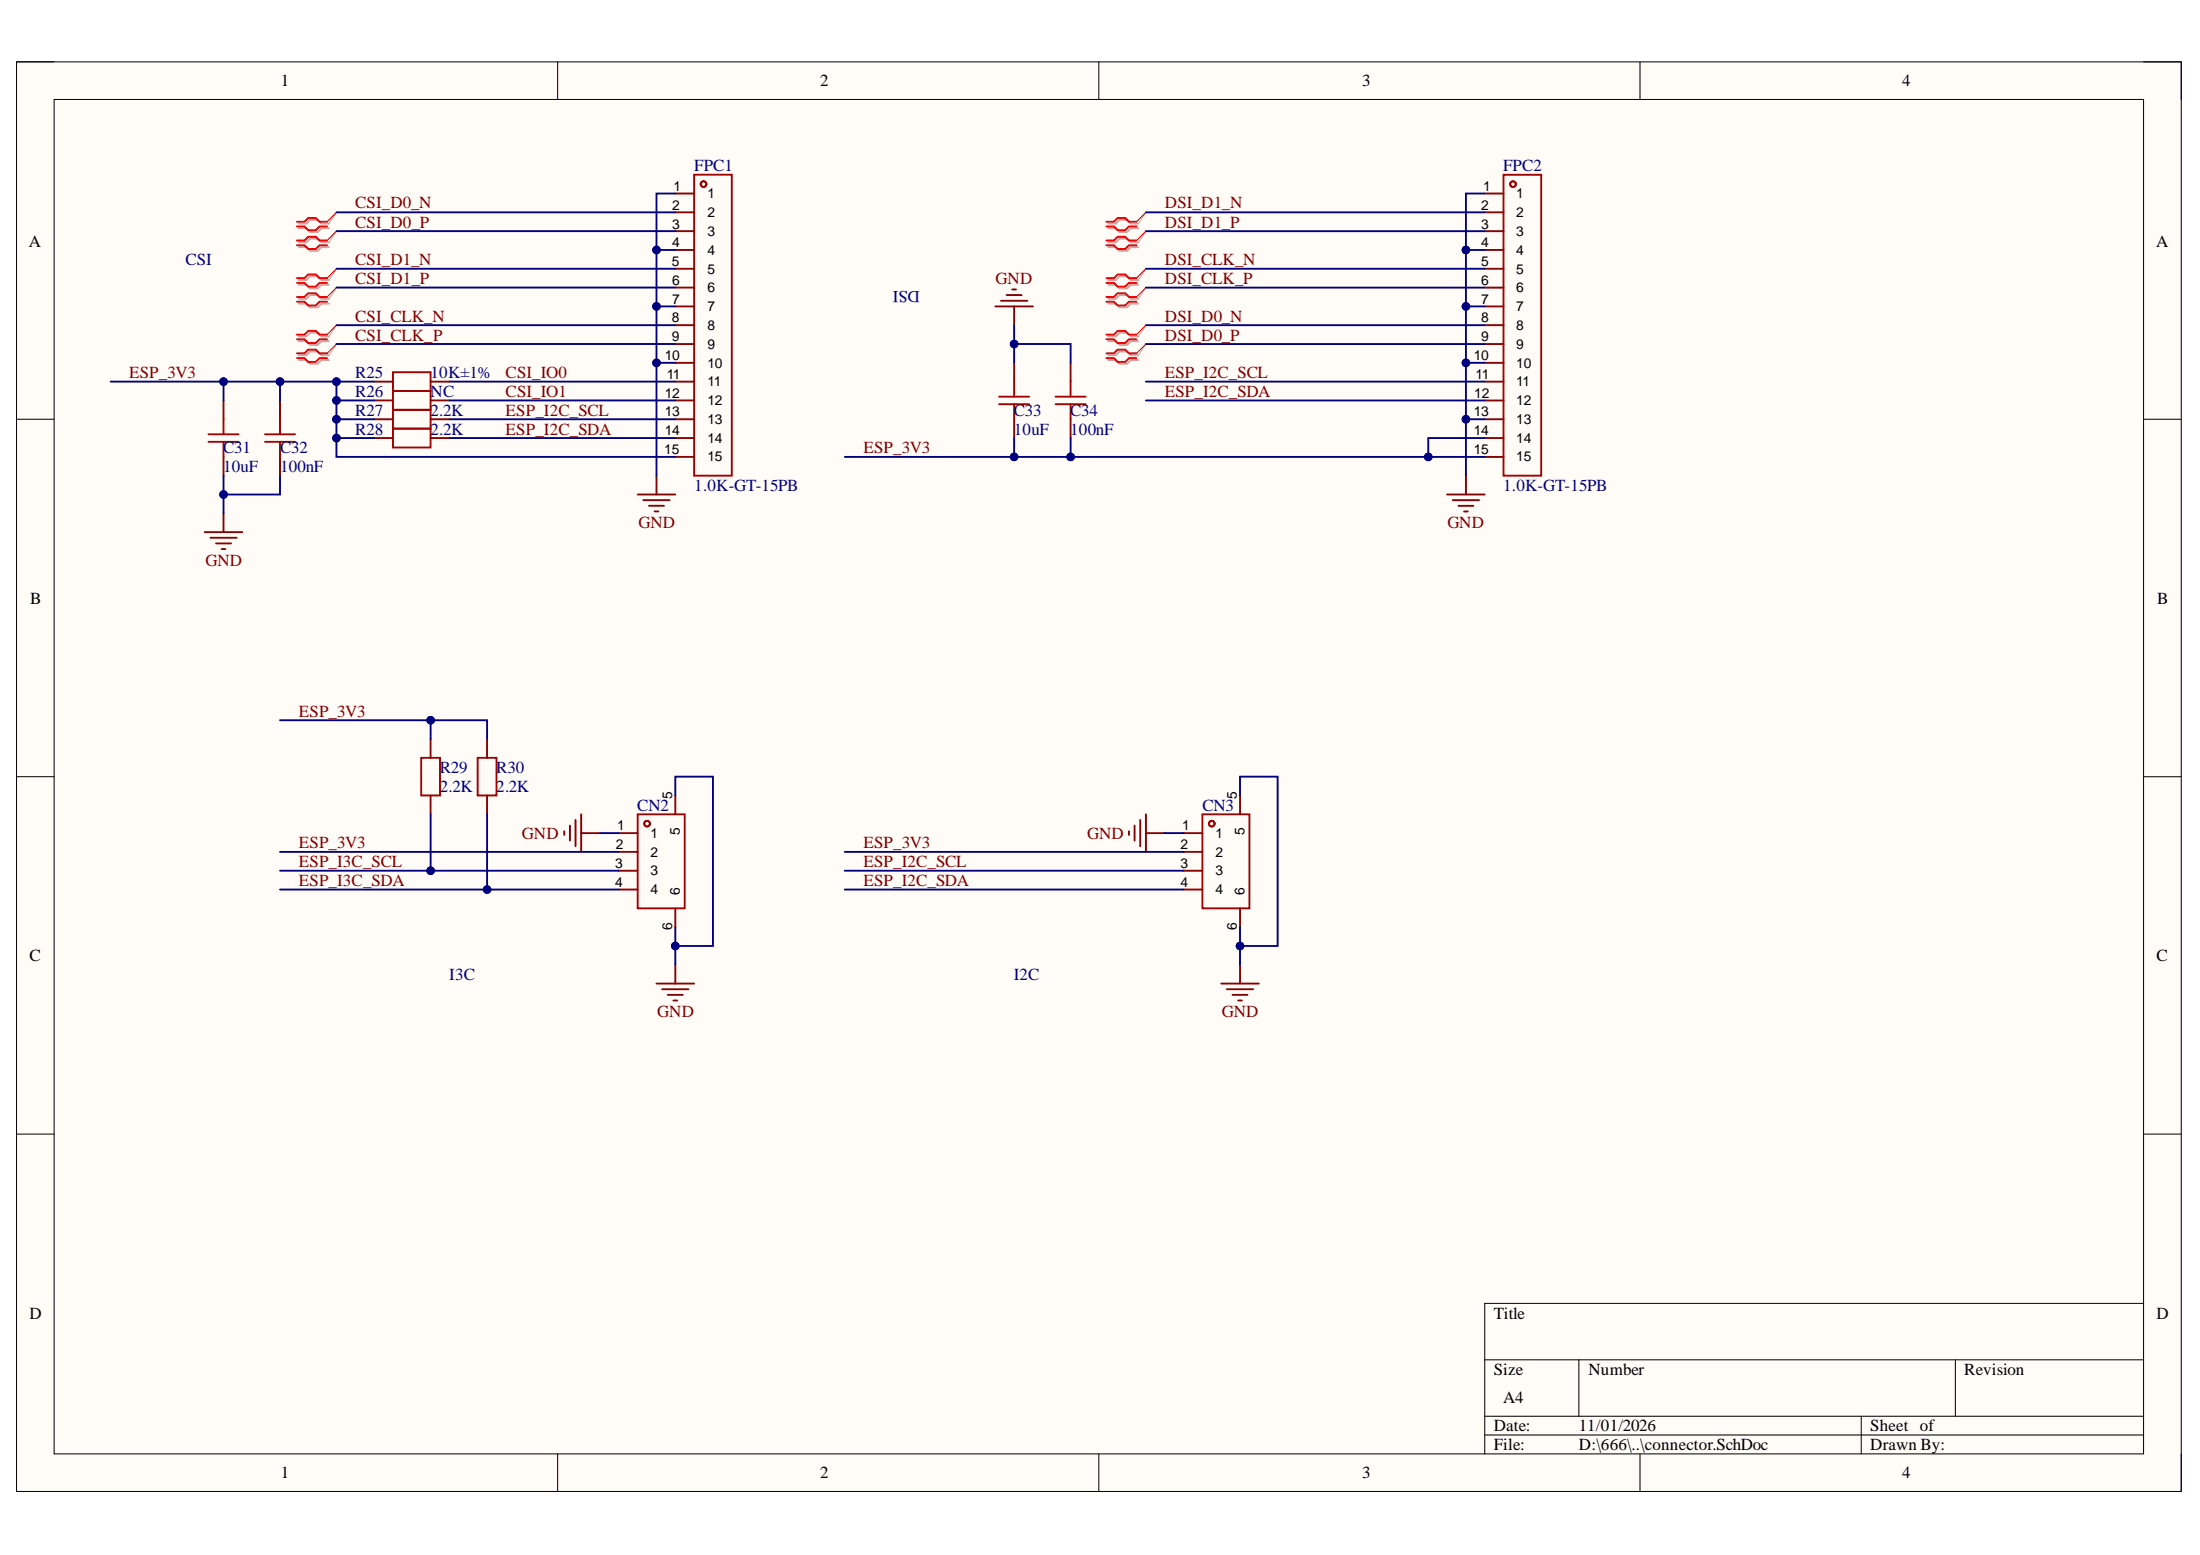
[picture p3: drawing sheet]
<svg xmlns="http://www.w3.org/2000/svg" width="297mm" height="210mm" viewBox="0 0 297 210" stroke-linecap="round" stroke-linejoin="round" font-family="sans-serif">
<path d="M2.2 8.4h292.3v192.9h-292.3z" fill-rule="evenodd" fill="#fffcf8"/>
<path d="M2.2 8.4h292.3v192.9h-292.3z" fill="none" stroke="#000" stroke-width=".14"/>
<path d="M7.3 13.4h282.1v182.9h-282.1z" fill-rule="evenodd" fill="#fffcf8"/>
<g fill="none" stroke="#000" stroke-width=".14">
<path d="M2.2 8.3h5.1M7.3 13.4h282.1v182.9h-282.1zM75.3 8.3v5.1M148.4 8.3v5.1M221.4 8.4v5M289.4 8.4h5.1v5M2.2 56.6h5.1M289.4 56.6h5.1M2.2 104.8h5.1M289.4 104.8h5.1M2.2 153.1h5.1M289.4 153.1h5.1"/>
<path d="M289.4 175.9h-88.9v20.4M75.3 196.3v5M148.4 196.3v5M200.5 183.6h88.9M200.5 191.2h88.9M200.5 193.7h88.9M213.2 183.6v7.6M221.4 196.3v5M251.3 191.2v5.1M264 183.6v7.6M294.5 196.3v5"/>
</g>
<g fill="none" stroke="#a00000" stroke-width=".25">
<path d="M93.7 23.6h5.1v40.6h-5.1zM203 23.6h5.1v40.6h-5.1zM28.1 59.6h4.1M28.1 58.6h4.1M30.2 56.6v2M30.2 59.6v2.1M35.8 59.6h4M35.8 58.6h4M37.8 56.6v2M37.8 59.6v2.1M53.1 50.2h5v2.6h-5zM53.1 52.8h5v2.5h-5z"/>
<path d="M53.1 55.3h5v2.6h-5zM53.1 57.9h5v2.5h-5zM134.9 54.6h4.1M134.9 53.5h4.1M136.9 51.5v2M136.9 54.6v2M142.5 54.6h4.1M142.5 53.5h4.1M144.6 51.5v2M144.6 54.6v2M56.9 102.3h2.5v5.1h-2.5zM64.5 102.3h2.5v5.1h-2.5z"/>
<path d="M86.1 109.9h6.3v12.7h-6.3z"/>
<circle cx="95" cy="24.9" r=".38"/>
<circle cx="204.3" cy="24.9" r=".38"/>
<circle cx="87.4" cy="111.2" r=".38"/>
</g>
<g fill="none" stroke="#800" stroke-width=".25">
<path d="M91.2 26.1h2.5M91.2 28.7h2.5M91.2 31.2h2.5M91.2 33.7h2.5M91.2 36.3h2.5M91.2 38.8h2.5M200.5 26.1h2.5M200.5 28.7h2.5M200.5 33.7h2.5M200.5 36.3h2.5M200.5 38.8h2.5M200.5 31.2h2.5"/>
<path d="M30.2 54.1v2.5M37.8 54.1v2.5M50.5 51.5h2.6M50.5 54.1h2.6M50.5 56.6h2.6M50.5 59.1h2.6M58.1 51.5h2.6M58.1 54.1h2.6M58.1 56.6h2.6M58.1 59.1h2.6M91.2 41.4h2.5M91.2 43.9h2.5"/>
<path d="M91.2 46.4h2.5M91.2 49h2.5M91.2 51.5h2.5M91.2 54.1h2.5M91.2 56.6h2.5M91.2 59.1h2.5M136.9 49v2.5M136.9 56.6v2.5M144.6 49v2.5M144.6 56.6v2.5M200.5 41.4h2.5M200.5 43.9h2.5"/>
<path d="M200.5 46.4h2.5M200.5 49h2.5M200.5 51.5h2.5M200.5 56.6h2.5M200.5 59.1h2.5M200.5 54.1h2.5M30.2 61.7v2.5M37.8 61.7v2.5M91.2 61.7h2.5M200.5 61.7h2.5M58.1 99.8v2.5M65.8 99.8v2.5"/>
<path d="M58.1 107.4v2.5M65.8 107.4v2.5M83.6 112.5h2.5M83.6 115h2.5M83.6 117.5h2.5M91.2 107.4v2.5M83.6 120.1h2.5M91.2 122.6v2.6"/>
</g>
<g fill="none" stroke="#800000" stroke-width=".25">
<path d="M135.9 39.8h2M136.7 39.1h.5M134.4 41.4h5.1M135.1 40.6h3.6M136.9 41.4v2.5M27.6 71.8h5.1M28.4 72.6h3.6M29.2 73.4h2M29.9 74.1h.5M30.2 69.3v2.5M86.1 66.8h5.1M86.9 67.5h3.5"/>
<path d="M87.6 68.3h2.1M88.4 69h.5M88.6 64.2v2.6M195.4 66.7h5.1M196.2 67.5h3.5M196.9 68.3h2M197.7 69h.5M197.9 64.2v2.5M76.2 112.2v.5M76.9 111.4v2.1M77.7 110.7v3.5M78.5 109.9v5.1"/>
<path d="M78.5 112.5h2.5M88.6 132.8h5.1M89.4 133.5h3.6M90.2 134.3h2M90.9 135.1h.5M91.2 130.2v2.6"/>
</g>
<g fill="none" stroke="#d0a19e" stroke-width=".25">
<path d="M40.3 30.8h1.1l.5 .5h1l.5-.5h1M40.3 30.2h1.1l.5-.5h1l.5 .5h1M40.3 33.4h1.1l.5 .5h1l.5-.5h1M40.3 32.7h1.1l.5-.5h1l.5 .5h1M40.3 38.4h1.1l.5 .5h1l.5-.5h1M40.3 37.8h1.1l.5-.5h1l.5 .5h1M149.6 30.8h1l.6 .5h1l.5-.5h1M149.6 30.2h1l.6-.5h1l.5 .5h1M149.6 33.4h1l.6 .5h1l.5-.5h1M149.6 32.7h1l.6-.5h1l.5 .5h1M149.6 38.4h1l.6 .5h1l.5-.5h1M149.6 37.8h1l.6-.5h1l.5 .5h1"/>
<path d="M40.3 41h1.1l.5 .5h1l.5-.5h1M40.3 40.3h1.1l.5-.5h1l.5 .5h1M40.3 46.1h1.1l.5 .5h1l.5-.5h1M40.3 45.4h1.1l.5-.5h1l.5 .5h1M40.3 48.6h1.1l.5 .5h1l.5-.5h1M40.3 48h1.1l.5-.5h1l.5 .5h1M149.6 41h1l.6 .5h1l.5-.5h1M149.6 40.3h1l.6-.5h1l.5 .5h1M149.6 46.1h1l.6 .5h1l.5-.5h1M149.6 45.4h1l.6-.5h1l.5 .5h1M149.6 48.6h1l.6 .5h1l.5-.5h1M149.6 48h1l.6-.5h1l.5 .5h1"/>
</g>
<path d="M45.4 28.7l-1 1.5M45.4 31.2l-1 1.5M45.4 36.3l-1 1.5M45.4 38.8l-1 1.5M154.7 28.7l-1 1.5M154.7 31.2l-1 1.5M154.7 36.3l-1 1.5M154.7 38.8l-1 1.5M45.4 43.9l-1 1.5M45.4 46.4l-1 1.6M154.7 43.9l-1 1.5M154.7 46.4l-1 1.6" fill="none" stroke="#d0a19e" stroke-width=".14"/>
<g fill="none" stroke="#f00" stroke-width=".25">
<path d="M40.1 30.6h1l.5 .5h1l.5-.5h1.1M40.1 29.9h1l.5-.5h1l.5 .5h1.1M40.1 33.1h1l.5 .5h1l.5-.5h1.1M40.1 32.5h1l.5-.5h1l.5 .5h1.1M40.1 38.2h1l.5 .5h1l.5-.5h1.1M40.1 37.6h1l.5-.6h1l.5 .6h1.1M149.4 30.6h1l.5 .5h1l.5-.5h1M149.4 29.9h1l.5-.5h1l.5 .5h1M149.4 33.1h1l.5 .5h1l.5-.5h1M149.4 32.5h1l.5-.5h1l.5 .5h1M149.4 38.2h1l.5 .5h1l.5-.5h1M149.4 37.6h1l.5-.6h1l.5 .6h1"/>
<path d="M40.1 40.7h1l.5 .5h1l.5-.5h1.1M40.1 40.1h1l.5-.5h1l.5 .5h1.1M40.1 45.8h1l.5 .5h1l.5-.5h1.1M40.1 45.2h1l.5-.5h1l.5 .5h1.1M40.1 48.3h1l.5 .6h1l.5-.6h1.1M40.1 47.7h1l.5-.5h1l.5 .5h1.1M149.4 40.7h1l.5 .5h1l.5-.5h1M149.4 40.1h1l.5-.5h1l.5 .5h1M149.4 45.8h1l.5 .5h1l.5-.5h1M149.4 45.2h1l.5-.5h1l.5 .5h1M149.4 48.3h1l.5 .6h1l.5-.6h1M149.4 47.7h1l.5-.5h1l.5 .5h1"/>
</g>
<path d="M45.4 28.7l-1.2 1.2M45.4 31.2l-1.2 1.3M45.4 36.3l-1.2 1.3M45.4 38.8l-1.2 1.3M154.7 28.7l-1.3 1.2M154.7 31.2l-1.3 1.3M154.7 36.3l-1.3 1.3M154.7 38.8l-1.3 1.3M45.4 43.9l-1.2 1.3M45.4 46.4l-1.2 1.3M154.7 43.9l-1.3 1.3M154.7 46.4l-1.3 1.3" fill="none" stroke="#f00" stroke-width=".14"/>
<path d="M91.2 26.1h-2.6v38.1" fill="none" stroke="#000080" stroke-width=".25"/>
<circle cx="88.6" cy="33.7" r=".51" fill="#000080"/>
<circle cx="88.6" cy="33.7" r=".51" fill="none" stroke="#000080" stroke-width=".14"/>
<circle cx="88.6" cy="41.4" r=".51" fill="#000080"/>
<circle cx="88.6" cy="41.4" r=".51" fill="none" stroke="#000080" stroke-width=".14"/>
<circle cx="88.6" cy="49" r=".51" fill="#000080"/>
<circle cx="88.6" cy="49" r=".51" fill="none" stroke="#000080" stroke-width=".14"/>
<path d="M88.6 33.7h2.6" fill="none" stroke="#000080" stroke-width=".25"/>
<circle cx="88.6" cy="33.7" r=".51" fill="#000080"/>
<circle cx="88.6" cy="33.7" r=".51" fill="none" stroke="#000080" stroke-width=".14"/>
<path d="M88.6 41.4h2.6" fill="none" stroke="#000080" stroke-width=".25"/>
<circle cx="88.6" cy="41.4" r=".51" fill="#000080"/>
<circle cx="88.6" cy="41.4" r=".51" fill="none" stroke="#000080" stroke-width=".14"/>
<path d="M88.6 49h2.6" fill="none" stroke="#000080" stroke-width=".25"/>
<circle cx="88.6" cy="49" r=".51" fill="#000080"/>
<circle cx="88.6" cy="49" r=".51" fill="none" stroke="#000080" stroke-width=".14"/>
<path d="M45.4 51.5h5.1" fill="none" stroke="#000080" stroke-width=".25"/>
<circle cx="45.4" cy="51.5" r=".51" fill="#000080"/>
<circle cx="45.4" cy="51.5" r=".51" fill="none" stroke="#000080" stroke-width=".14"/>
<path d="M45.4 54.1h5.1" fill="none" stroke="#000080" stroke-width=".25"/>
<circle cx="45.4" cy="54.1" r=".51" fill="#000080"/>
<circle cx="45.4" cy="54.1" r=".51" fill="none" stroke="#000080" stroke-width=".14"/>
<path d="M45.4 56.6h5.1" fill="none" stroke="#000080" stroke-width=".25"/>
<circle cx="45.4" cy="56.6" r=".51" fill="#000080"/>
<circle cx="45.4" cy="56.6" r=".51" fill="none" stroke="#000080" stroke-width=".14"/>
<path d="M45.4 59.1v2.6h45.8" fill="none" stroke="#000080" stroke-width=".25"/>
<circle cx="45.4" cy="59.1" r=".51" fill="#000080"/>
<circle cx="45.4" cy="59.1" r=".51" fill="none" stroke="#000080" stroke-width=".14"/>
<path d="M30.2 51.5v2.6M60.7 59.1h30.5M60.7 56.6h30.5M60.7 54.1h30.5M60.7 51.5h30.5" fill="none" stroke="#000080" stroke-width=".25"/>
<circle cx="30.2" cy="51.5" r=".51" fill="#000080"/>
<circle cx="30.2" cy="51.5" r=".51" fill="none" stroke="#000080" stroke-width=".14"/>
<path d="M37.8 51.5v2.6" fill="none" stroke="#000080" stroke-width=".25"/>
<circle cx="37.8" cy="51.5" r=".51" fill="#000080"/>
<circle cx="37.8" cy="51.5" r=".51" fill="none" stroke="#000080" stroke-width=".14"/>
<path d="M30.2 64.2v5.1" fill="none" stroke="#000080" stroke-width=".25"/>
<circle cx="30.2" cy="66.8" r=".51" fill="#000080"/>
<circle cx="30.2" cy="66.8" r=".51" fill="none" stroke="#000080" stroke-width=".14"/>
<path d="M37.8 64.2v2.6h-7.6" fill="none" stroke="#000080" stroke-width=".25"/>
<circle cx="30.2" cy="66.8" r=".51" fill="#000080"/>
<circle cx="30.2" cy="66.8" r=".51" fill="none" stroke="#000080" stroke-width=".14"/>
<path d="M14.9 51.5h30.5v7.6h5.1" fill="none" stroke="#000080" stroke-width=".25"/>
<circle cx="45.4" cy="59.1" r=".51" fill="#000080"/>
<circle cx="45.4" cy="59.1" r=".51" fill="none" stroke="#000080" stroke-width=".14"/>
<circle cx="45.4" cy="56.6" r=".51" fill="#000080"/>
<circle cx="45.4" cy="56.6" r=".51" fill="none" stroke="#000080" stroke-width=".14"/>
<circle cx="45.4" cy="54.1" r=".51" fill="#000080"/>
<circle cx="45.4" cy="54.1" r=".51" fill="none" stroke="#000080" stroke-width=".14"/>
<circle cx="45.4" cy="51.5" r=".51" fill="#000080"/>
<circle cx="45.4" cy="51.5" r=".51" fill="none" stroke="#000080" stroke-width=".14"/>
<circle cx="37.8" cy="51.5" r=".51" fill="#000080"/>
<circle cx="37.8" cy="51.5" r=".51" fill="none" stroke="#000080" stroke-width=".14"/>
<circle cx="30.2" cy="51.5" r=".51" fill="#000080"/>
<circle cx="30.2" cy="51.5" r=".51" fill="none" stroke="#000080" stroke-width=".14"/>
<path d="M45.4 38.8h45.8M45.4 36.3h45.8M45.4 31.2h45.8M45.4 28.7h45.8M200.5 26.1h-2.6v38.1M45.4 46.4h45.8M45.4 43.9h45.8" fill="none" stroke="#000080" stroke-width=".25"/>
<circle cx="197.9" cy="33.7" r=".51" fill="#000080"/>
<circle cx="197.9" cy="33.7" r=".51" fill="none" stroke="#000080" stroke-width=".14"/>
<circle cx="197.9" cy="41.4" r=".51" fill="#000080"/>
<circle cx="197.9" cy="41.4" r=".51" fill="none" stroke="#000080" stroke-width=".14"/>
<circle cx="197.9" cy="49" r=".51" fill="#000080"/>
<circle cx="197.9" cy="49" r=".51" fill="none" stroke="#000080" stroke-width=".14"/>
<circle cx="197.9" cy="56.6" r=".51" fill="#000080"/>
<circle cx="197.9" cy="56.6" r=".51" fill="none" stroke="#000080" stroke-width=".14"/>
<path d="M197.9 33.7h2.6" fill="none" stroke="#000080" stroke-width=".25"/>
<circle cx="197.9" cy="33.7" r=".51" fill="#000080"/>
<circle cx="197.9" cy="33.7" r=".51" fill="none" stroke="#000080" stroke-width=".14"/>
<path d="M197.9 41.4h2.6" fill="none" stroke="#000080" stroke-width=".25"/>
<circle cx="197.9" cy="41.4" r=".51" fill="#000080"/>
<circle cx="197.9" cy="41.4" r=".51" fill="none" stroke="#000080" stroke-width=".14"/>
<path d="M197.9 49h2.6" fill="none" stroke="#000080" stroke-width=".25"/>
<circle cx="197.9" cy="49" r=".51" fill="#000080"/>
<circle cx="197.9" cy="49" r=".51" fill="none" stroke="#000080" stroke-width=".14"/>
<path d="M154.7 38.8h45.8M154.7 36.3h45.8M154.7 31.2h45.8M154.7 28.7h45.8M154.7 46.4h45.8M154.7 43.9h45.8M197.9 56.6h2.6" fill="none" stroke="#000080" stroke-width=".25"/>
<circle cx="197.9" cy="56.6" r=".51" fill="#000080"/>
<circle cx="197.9" cy="56.6" r=".51" fill="none" stroke="#000080" stroke-width=".14"/>
<path d="M154.7 54.1h45.8M154.7 51.5h45.8M200.5 59.1h-7.7v2.6" fill="none" stroke="#000080" stroke-width=".25"/>
<circle cx="192.8" cy="61.7" r=".51" fill="#000080"/>
<circle cx="192.8" cy="61.7" r=".51" fill="none" stroke="#000080" stroke-width=".14"/>
<path d="M136.9 43.9v5.1" fill="none" stroke="#000080" stroke-width=".25"/>
<circle cx="136.9" cy="46.4" r=".51" fill="#000080"/>
<circle cx="136.9" cy="46.4" r=".51" fill="none" stroke="#000080" stroke-width=".14"/>
<path d="M136.9 46.4h7.7v2.6" fill="none" stroke="#000080" stroke-width=".25"/>
<circle cx="136.9" cy="46.4" r=".51" fill="#000080"/>
<circle cx="136.9" cy="46.4" r=".51" fill="none" stroke="#000080" stroke-width=".14"/>
<path d="M136.9 59.1v2.6" fill="none" stroke="#000080" stroke-width=".25"/>
<circle cx="136.9" cy="61.7" r=".51" fill="#000080"/>
<circle cx="136.9" cy="61.7" r=".51" fill="none" stroke="#000080" stroke-width=".14"/>
<path d="M144.6 59.1v2.6" fill="none" stroke="#000080" stroke-width=".25"/>
<circle cx="144.6" cy="61.7" r=".51" fill="#000080"/>
<circle cx="144.6" cy="61.7" r=".51" fill="none" stroke="#000080" stroke-width=".14"/>
<path d="M114.1 61.7h86.4" fill="none" stroke="#000080" stroke-width=".25"/>
<circle cx="192.8" cy="61.7" r=".51" fill="#000080"/>
<circle cx="192.8" cy="61.7" r=".51" fill="none" stroke="#000080" stroke-width=".14"/>
<circle cx="144.6" cy="61.7" r=".51" fill="#000080"/>
<circle cx="144.6" cy="61.7" r=".51" fill="none" stroke="#000080" stroke-width=".14"/>
<circle cx="136.9" cy="61.7" r=".51" fill="#000080"/>
<circle cx="136.9" cy="61.7" r=".51" fill="none" stroke="#000080" stroke-width=".14"/>
<path d="M91.2 107.4v-2.6h5.1v22.9h-5.1v-2.5" fill="none" stroke="#000080" stroke-width=".25"/>
<circle cx="91.2" cy="127.7" r=".51" fill="#000080"/>
<circle cx="91.2" cy="127.7" r=".51" fill="none" stroke="#000080" stroke-width=".14"/>
<path d="M91.2 127.7v2.5" fill="none" stroke="#000080" stroke-width=".25"/>
<circle cx="91.2" cy="127.7" r=".51" fill="#000080"/>
<circle cx="91.2" cy="127.7" r=".51" fill="none" stroke="#000080" stroke-width=".14"/>
<path d="M37.8 117.5h45.8M37.8 115h45.8M81 112.5h2.6" fill="none" stroke="#000080" stroke-width=".25"/>
<circle cx="58.1" cy="117.5" r=".51" fill="#000080"/>
<circle cx="58.1" cy="117.5" r=".51" fill="none" stroke="#000080" stroke-width=".14"/>
<path d="M37.8 120.1h45.8" fill="none" stroke="#000080" stroke-width=".25"/>
<circle cx="65.8" cy="120.1" r=".51" fill="#000080"/>
<circle cx="65.8" cy="120.1" r=".51" fill="none" stroke="#000080" stroke-width=".14"/>
<path d="M58.1 109.9v7.6" fill="none" stroke="#000080" stroke-width=".25"/>
<circle cx="58.1" cy="117.5" r=".51" fill="#000080"/>
<circle cx="58.1" cy="117.5" r=".51" fill="none" stroke="#000080" stroke-width=".14"/>
<path d="M65.8 109.9v10.2" fill="none" stroke="#000080" stroke-width=".25"/>
<circle cx="65.8" cy="120.1" r=".51" fill="#000080"/>
<circle cx="65.8" cy="120.1" r=".51" fill="none" stroke="#000080" stroke-width=".14"/>
<g fill="none" stroke="#a00000" stroke-width=".25">
<path d="M162.3 109.9h6.4v12.7h-6.4z"/>
<circle cx="163.6" cy="111.2" r=".38"/>
</g>
<path d="M159.8 112.5h2.5M159.8 115h2.5M159.8 117.5h2.5M167.4 107.4v2.5M159.8 120.1h2.5M167.4 122.6v2.6" fill="none" stroke="#800" stroke-width=".25"/>
<path d="M152.4 112.2v.5M153.2 111.4v2.1M154 110.7v3.5M154.7 109.9v5.1M154.7 112.5h2.6M164.9 132.8h5.1M165.6 133.5h3.6M166.4 134.3h2M167.2 135.1h.5M167.4 130.2v2.6" fill="none" stroke="#800000" stroke-width=".25"/>
<path d="M167.4 107.4v-2.6h5.1v22.9h-5.1v-2.5" fill="none" stroke="#000080" stroke-width=".25"/>
<circle cx="167.4" cy="127.7" r=".51" fill="#000080"/>
<circle cx="167.4" cy="127.7" r=".51" fill="none" stroke="#000080" stroke-width=".14"/>
<path d="M167.4 127.7v2.5" fill="none" stroke="#000080" stroke-width=".25"/>
<circle cx="167.4" cy="127.7" r=".51" fill="#000080"/>
<circle cx="167.4" cy="127.7" r=".51" fill="none" stroke="#000080" stroke-width=".14"/>
<path d="M58.1 99.8v-2.6h7.7v2.6M114.1 115h45.7M114.1 117.5h45.7M157.3 112.5h2.5M114.1 120.1h45.7" fill="none" stroke="#000080" stroke-width=".25"/>
<circle cx="58.1" cy="97.2" r=".51" fill="#000080"/>
<circle cx="58.1" cy="97.2" r=".51" fill="none" stroke="#000080" stroke-width=".14"/>
<path d="M37.8 97.2h20.3" fill="none" stroke="#000080" stroke-width=".25"/>
<circle cx="58.1" cy="97.2" r=".51" fill="#000080"/>
<circle cx="58.1" cy="97.2" r=".51" fill="none" stroke="#000080" stroke-width=".14"/>
<g font-size="2.3">
<text x="37.9" y="11.7">1</text>
<text x="110.7" y="11.7">2</text>
<text x="183.9" y="11.7">3</text>
<text x="256.8" y="11.7">4</text>
<text x="3.9" y="33.3">A</text>
<text x="291.1" y="33.3">A</text>
<text x="4.1" y="81.5">B</text>
<text x="291.3" y="81.5">B</text>
<text x="4" y="129.7">C</text>
<text x="291.2" y="129.7">C</text>
<text x="4" y="178">D</text>
<text x="201.7" y="178">Title</text>
<text x="291.2" y="178">D</text>
<text x="201.7" y="185.6">Size</text>
<text x="214.5" y="185.6">Number</text>
<text x="265.2" y="185.6">Revision</text>
<text x="202.9" y="189.4">A4</text>
<text x="201.7" y="193.2">Date:</text>
<text x="201.7" y="195.7">File:</text>
<text x="213.2" y="193.2">11/01/2026</text>
<text x="213.2" y="195.7">D:\666\..\connector.SchDoc</text>
<text x="252.5" y="193.2">Sheet of</text>
<text x="252.5" y="195.7">Drawn By:</text>
<text x="37.9" y="199.6">1</text>
<text x="110.7" y="199.6">2</text>
<text x="183.9" y="199.6">3</text>
<text x="256.8" y="199.6">4</text>
</g>
<g font-size="2.3" fill="#000080">
<text x="93.7" y="23.1">FPC1</text>
<text x="202.9" y="23.1">FPC2</text>
<text x="25" y="35.8">CSI</text>
<text x="124.2" y="39.3" transform="rotate(-180 124.2 39.3)">DSI</text>
<text x="48" y="51">R25</text>
<text x="48" y="53.6">R26</text>
<text x="58.1" y="51">10K±1%</text>
<text x="58.1" y="53.6">NC</text>
<text x="48" y="56.1">R27</text>
<text x="48" y="58.7">R28</text>
<text x="58.1" y="56.1">2.2K</text>
<text x="58.1" y="58.7">2.2K</text>
<text x="136.9" y="56.1">C33</text>
<text x="136.9" y="58.7">10uF</text>
<text x="144.5" y="56.1">C34</text>
<text x="144.5" y="58.7">100nF</text>
<text x="30.1" y="61.2">C31</text>
<text x="30.1" y="63.7">10uF</text>
<text x="37.8" y="61.2">C32</text>
<text x="37.8" y="63.7">100nF</text>
<text x="93.7" y="66.3">1.0K-GT-15PB</text>
<text x="202.9" y="66.3">1.0K-GT-15PB</text>
<text x="59.4" y="104.4">R29</text>
<text x="59.4" y="106.9">2.2K</text>
<text x="67" y="104.4">R30</text>
<text x="67" y="106.9">2.2K</text>
<text x="86" y="109.5">CN2</text>
<text x="162.3" y="109.5">CN3</text>
<text x="60.7" y="132.3">I3C</text>
<text x="136.9" y="132.3">I2C</text>
</g>
<g font-size="2.3" fill="#800000">
<text x="48" y="28.1">CSI_D0_N</text>
<text x="157.3" y="28.1">DSI_D1_N</text>
<text x="48" y="30.8">CSI_D0_P</text>
<text x="48" y="35.8">CSI_D1_N</text>
<text x="157.3" y="30.8">DSI_D1_P</text>
<text x="157.3" y="35.8">DSI_CLK_N</text>
<text x="48" y="38.4">CSI_D1_P</text>
<text x="134.4" y="38.4">GND</text>
<text x="157.3" y="38.4">DSI_CLK_P</text>
<text x="48" y="43.4">CSI_CLK_N</text>
<text x="48" y="46">CSI_CLK_P</text>
<text x="157.3" y="43.4">DSI_D0_N</text>
<text x="157.3" y="46">DSI_D0_P</text>
<text x="17.4" y="51">ESP_3V3</text>
<text x="68.3" y="51">CSI_IO0</text>
<text x="68.3" y="53.6">CSI_IO1</text>
<text x="157.3" y="53.6">ESP_I2C_SDA</text>
<text x="157.3" y="51">ESP_I2C_SCL</text>
<text x="68.3" y="56.1">ESP_I2C_SCL</text>
<text x="68.3" y="58.7">ESP_I2C_SDA</text>
<text x="116.6" y="61.2">ESP_3V3</text>
<text x="86.2" y="71.3">GND</text>
<text x="195.4" y="71.3">GND</text>
<text x="27.7" y="76.4">GND</text>
<text x="40.4" y="96.8">ESP_3V3</text>
<text x="70.5" y="113.3">GND</text>
<text x="146.8" y="113.3">GND</text>
<text x="40.4" y="114.5">ESP_3V3</text>
<text x="40.4" y="117.1">ESP_I3C_SCL</text>
<text x="40.4" y="119.6">ESP_I3C_SDA</text>
<text x="116.6" y="114.5">ESP_3V3</text>
<text x="116.6" y="117.1">ESP_I2C_SCL</text>
<text x="116.6" y="119.6">ESP_I2C_SDA</text>
<text x="88.7" y="137.3">GND</text>
<text x="165" y="137.3">GND</text>
</g>
<g font-size="1.9">
<text x="90.8" y="28.3">2</text>
<text x="90.9" y="25.8">1</text>
<text x="95.5" y="26.8">1</text>
<text x="95.5" y="29.3">2</text>
<text x="200" y="28.3">2</text>
<text x="200.2" y="25.8">1</text>
<text x="204.7" y="26.8">1</text>
<text x="204.7" y="29.3">2</text>
<text x="90.7" y="35.9">5</text>
<text x="90.8" y="30.8">3</text>
<text x="90.8" y="33.4">4</text>
<text x="95.5" y="31.9">3</text>
<text x="95.5" y="34.4">4</text>
<text x="200" y="30.8">3</text>
<text x="200" y="33.4">4</text>
<text x="200" y="35.9">5</text>
<text x="204.7" y="31.9">3</text>
<text x="204.7" y="34.4">4</text>
<text x="90.8" y="38.5">6</text>
<text x="90.8" y="41">7</text>
<text x="95.5" y="36.9">5</text>
<text x="95.5" y="39.5">6</text>
<text x="200" y="38.5">6</text>
<text x="200" y="41">7</text>
<text x="204.7" y="36.9">5</text>
<text x="204.7" y="39.5">6</text>
<text x="90.7" y="43.5">8</text>
<text x="90.7" y="46.1">9</text>
<text x="95.5" y="42">7</text>
<text x="95.5" y="44.5">8</text>
<text x="95.5" y="47.1">9</text>
<text x="200" y="43.5">8</text>
<text x="200" y="46.1">9</text>
<text x="204.7" y="42">7</text>
<text x="204.7" y="44.5">8</text>
<text x="204.7" y="47.1">9</text>
<text x="89.8" y="48.6">10</text>
<text x="89.8" y="53.7">12</text>
<text x="90" y="51.1">11</text>
<text x="95.5" y="49.6">10</text>
<text x="95.5" y="52.1">11</text>
<text x="199" y="48.6">10</text>
<text x="199.1" y="53.7">12</text>
<text x="199.2" y="51.1">11</text>
<text x="204.7" y="49.6">10</text>
<text x="204.7" y="52.1">11</text>
<text x="89.8" y="56.2">13</text>
<text x="89.8" y="58.7">14</text>
<text x="95.5" y="54.7">12</text>
<text x="95.5" y="57.2">13</text>
<text x="95.5" y="59.8">14</text>
<text x="199" y="56.2">13</text>
<text x="199" y="58.7">14</text>
<text x="204.7" y="54.7">12</text>
<text x="204.7" y="57.2">13</text>
<text x="204.7" y="59.8">14</text>
<text x="89.7" y="61.3">15</text>
<text x="95.5" y="62.3">15</text>
<text x="199" y="61.3">15</text>
<text x="204.7" y="62.3">15</text>
<text x="90.8" y="107.8" transform="rotate(-90 90.8 107.8)">5</text>
<text x="167" y="107.8" transform="rotate(-90 167 107.8)">5</text>
<text x="83.3" y="112.1">1</text>
<text x="87.8" y="113.1">1</text>
<text x="91.8" y="112.7" transform="rotate(-90 91.8 112.7)">5</text>
<text x="159.6" y="112.1">1</text>
<text x="164.1" y="113.1">1</text>
<text x="168" y="112.7" transform="rotate(-90 168 112.7)">5</text>
<text x="83.1" y="117.1">3</text>
<text x="83.1" y="119.7">4</text>
<text x="83.2" y="114.6">2</text>
<text x="87.8" y="115.6">2</text>
<text x="87.8" y="118.2">3</text>
<text x="159.4" y="114.6">2</text>
<text x="159.4" y="117.1">3</text>
<text x="159.4" y="119.7">4</text>
<text x="164.1" y="115.6">2</text>
<text x="164.1" y="118.2">3</text>
<text x="87.8" y="120.7">4</text>
<text x="90.8" y="125.6" transform="rotate(-90 90.8 125.6)">6</text>
<text x="91.8" y="120.9" transform="rotate(-90 91.8 120.9)">6</text>
<text x="164.1" y="120.7">4</text>
<text x="167" y="125.6" transform="rotate(-90 167 125.6)">6</text>
<text x="168" y="120.9" transform="rotate(-90 168 120.9)">6</text>
</g>
</svg>
